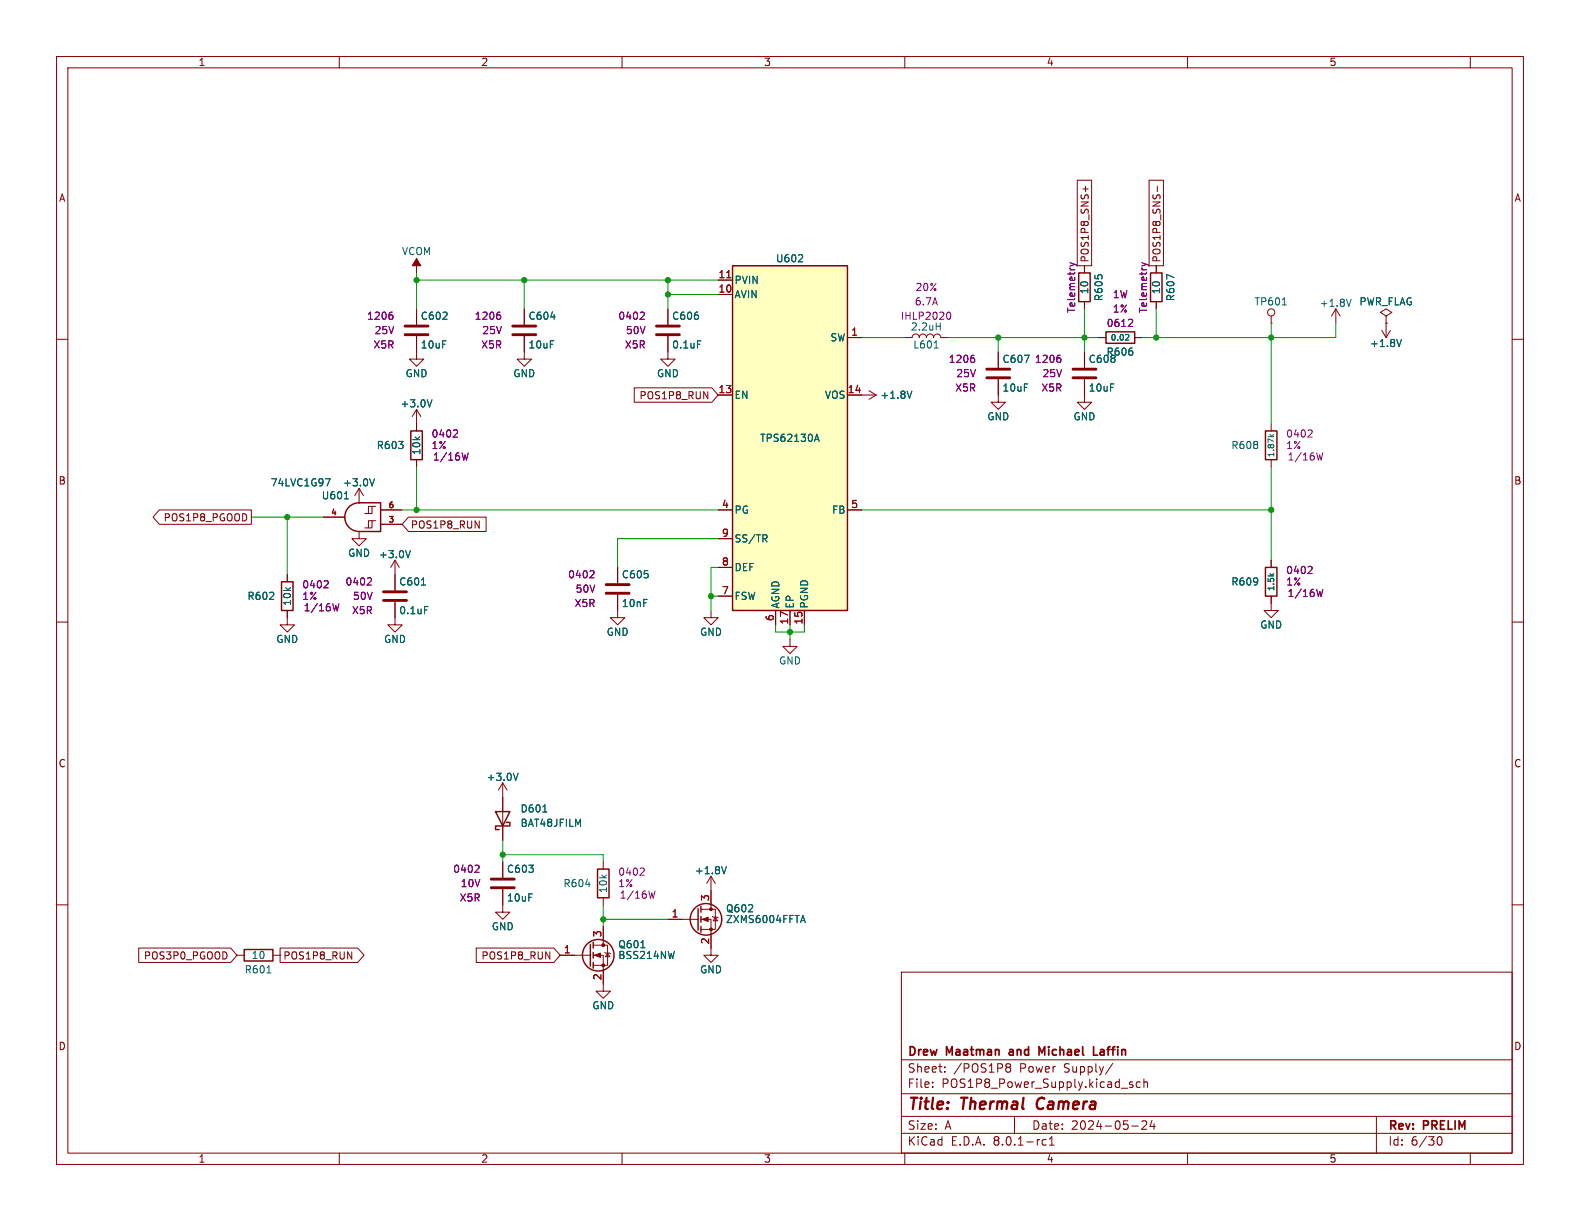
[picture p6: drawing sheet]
<svg xmlns="http://www.w3.org/2000/svg" width="279mm" height="216mm" viewBox="0 0 279 216" stroke-linecap="round" stroke-linejoin="round" font-family="sans-serif">
<g fill="none" stroke="#840000" stroke-width=".18">
<path d="M10 10h259.4v195.9h-259.4zM12 12h255.4v191.9h-255.4zM60 10v2M110 10v2M160 10v2M210 10v2M260 10v2M10 60h2M92.7 59.4v4.1h1.3l-1.3 1.3-1.3-1.3h1.3M92.7 54.6v2.8M118.1 59.4v4.1h1.3l-1.3 1.3-1.3-1.3h1.3M118.1 54.6v2.8"/>
<path d="M160 59.7h1.3a.64 .64 0 0 1 .6-.6 .64 .64 0 0 1 .7 .6 .64 .64 0 0 1 .6-.6 .64 .64 0 0 1 .6 .6 .64 .64 0 0 1 .7-.6 .64 .64 0 0 1 .6 .6 .64 .64 0 0 1 .6-.6 .64 .64 0 0 1 .7 .6h1.2M191.8 47v1.3M191.8 53.3v1.3M194.3 59.7h1.3M200.7 59.7h1.2M204.5 47v1.3M204.5 53.3v1.3M224.8 57.2h.1M224.8 55.9v1.3M236.2 54.6l-.7 1.3M236.2 54.6v2.6M236.2 54.6l.8 1.3"/>
<path d="M244.3 58.4l.8 1.3M245.1 55.9l1-.7-1-.6-1 .6 1 .7v1.3M245.1 57.2h.1M245.1 57.2v2.5M245.9 58.4l-.8 1.3M267.4 60h2M73.7 62.2v1.3h1.2l-1.2 1.3-1.3-1.3h1.3M73.7 72.4l-.8 1.3M73.7 72.4v3.8M73.7 72.4l.7 1.3M73.7 81.3v1.3M10 110h2"/>
<path d="M109.2 105.2v4h1.3l-1.3 1.3-1.3-1.3h1.3M109.2 100.3v2.8M125.7 108v1.2h1.3l-1.3 1.3-1.2-1.3h1.2M267.4 110h2M10 160h2M106.7 152.4v1.3M106.7 158.8v1.2M125.7 154.9v5.9M125.7 154.9l-.7 1.3M125.7 154.9l.8 1.3M267.4 160h2M99.1 168.9h5.3"/>
<path d="M104.9 168.9h1.8v6.4h1.2l-1.2 1.2-1.3-1.2h1.3M104.9 167.1h2.5v3.6h-2.5M106.7 163.8v3.3M106.9 168.4l.2 .1h.7l.1 .2M107.4 168.5l.4 .7h-.7zM118.1 162.6h5.3M124 162.6h1.7v6.3h1.3l-1.3 1.3-1.2-1.3h1.2M124 160.8h2.5v3.5h-2.5M126 162.1l.1 .1h.8l.1 .1M126.5 162.2l.4 .6h-.8zM159.4 171.9h108v32h-108zM159.4 197.4h108"/>
<path d="M159.4 193.4h108M159.4 187.4h108M164.9 192.1v.2M164.9 191.4v.1M167.1 189.4v.2M167.1 188.7v.1M177.9 188.6l.2 .1M177.9 188.2l.2-.1 .5 .1 .1 .2-.3 .3M178.1 188.7h.3M178.1 188.7l-.2 .2M178.4 188.7l.3 .3-.1 .4-.2 .2-.5-.2M179.4 197.4v3"/>
<path d="M196.8 188l-1.3 1.9M200.1 199.1h1.2M200.3 191.4l-.4-.1-.2 .2 .1 .2 .5 .2v.3h-.6M201.6 191.4l-.4-.1-.3 .3v.4l.2 .2h.5M201.9 198.3l.6-.1 .2 .1 .1 .3-.9 1.1h.9M202.3 191.4l.2-.1 .4 .1v.9M202.3 190.8v1.5M203.7 198.1l-.3 1.1h.9M204.1 198.7v1M243.4 197.4v6.5M60 203.9v2M110 203.9v2"/>
<path d="M159.4 200.4h108M160 203.9v2M185 201.6l-.4-.1-.3 .3v.4l.1 .2h.6M185.6 202.5h.8M185.6 201.4l.4-.4v1.5M210 203.9v2M254.1 201.6l.2-.5 .2-.1a.8 .8 0 0 1 .5 .7 .8 .8 0 0 1-.5 .8l-.2-.2-.2-.4M260 203.9v2"/>
<circle cx="224.8" cy="55.2" r=".63"/>
</g>
<path d="M183.6 194.4a1.27 1.27 0 0 0 0 1.6" fill="none" stroke="#840000" stroke-width=".4"/>
<path d="M178.5 186.1v.4M184.7 185.1l-.5 1-.5-1v1.5M193.4 185.1v1.5h.7M194.7 185.6h-.1M194.7 186a.29 .29 0 0 0-.2 .3 .29 .29 0 0 0 .2 .3" fill="none" stroke="#840000" stroke-width=".3"/>
<g fill="none" stroke="#840000" stroke-width=".25">
<path d="M190.8 48.3h2v5h-2zM195.6 58.7h5.1v2h-5.1zM203.5 48.3h2v5h-2zM72.6 76.2h2.1v5.1h-2.1zM105.7 153.7h2v5.1h-2zM104.4 167v3.8M104.9 166.6v1M104.9 168.4v1M104.9 170.2v1M123.4 160.7v3.8M124 160.3v1M124 162.1v1"/>
<path d="M124 163.8v1"/>
<circle cx="105.8" cy="168.9" r="2.79"/>
<circle cx="124.8" cy="162.6" r="2.79"/>
</g>
<g fill="none" stroke="#006464" stroke-width=".18">
<path d="M97.4 56h.8M165.6 57.7h.7M166.3 57.1v1.3M199.4 59.1l.2 .2v.3l-.6 .6h.6M207.6 49.1l-1.3-.6v.9M226.8 53.9h.7M238.9 52.9l-.4 1.3M76.4 70.7l-.4 1.3M123.3 60.3h.6M165.2 61.5h.7M247.8 60l-.4 1.3M103.6 156.4h.8"/>
<path d="M128.5 153.2l-.5 1.3M113.3 167.6h.7M141.7 162.8h.6M142 161.9l.4 1.2"/>
</g>
<g fill="none" stroke="#840084" stroke-width=".18">
<path d="M88.2 55.2h.2M88.3 55.7l.2 .2v.3l-.2 .3M113.7 55.2l.2 .2v.3l-.7 .8h.7M167.6 55.2h.1a.68 .68 0 0 1 .4 .6 .68 .68 0 0 1-.4 .7l-.1-.1M189.2 46.4l.9 .3M190.1 46.7l-.9 .4M190.1 46.7l.4 .4M200.1 56.5l.2 .2-.1 .3-.7 .7h.8M201.9 46.4l.9 .3M202.8 46.7l-.9 .4M202.8 46.7l.4 .4M80.7 76l.2 .3-.1 .3-.7 .7h.8"/>
<path d="M82.8 80.1l-.3 1.3-.2-1-.3 1M104.8 100.9l.3 .3-.1 .3-.7 .7h.8M113.7 153.5l.2 .2v.3l-.8 .8h.8M115.8 157.6l-.3 1.2-.2-.9-.3 .9"/>
</g>
<g fill="#840000" stroke="#840000" stroke-width=".18">
<path d="M105.2 168.9l1-.4v.8z"/>
<path d="M124.2 162.6l1-.4v.7z"/>
<circle cx="106.7" cy="170.7" r=".25"/>
<circle cx="106.7" cy="167.1" r=".25"/>
<circle cx="125.7" cy="164.3" r=".25"/>
<circle cx="125.7" cy="160.8" r=".25"/>
</g>
<path d="M90.7 59.2h4M90.7 57.7h4M116.1 59.2h4M116.1 57.7h4M107.2 104.9h4.1M107.2 103.4h4.1" fill="none" stroke="#840000" stroke-width=".51"/>
<path d="M129.5 47h20.4v61h-20.4z" fill="#ffffc2"/>
<path d="M129.5 47h20.4v61h-20.4zM223.8 76.2h2v5.1h-2zM61.7 89.7a2.54 2.54 0 0 1 1.8-.8h3.8v5.1h-3.8a2.54 2.54 0 0 1-2.3-1.6 2.54 2.54 0 0 1 .5-2.7zM49.8 102.9h2v5.1h-2zM223.8 100.3h2v5.1h-2zM87.6 143.5h2.6l-1.3 2.6zM89.5 145.4h.7v.7h-2.6v.6h.7M43.2 167.9h5.1v2h-5.1z" fill="none" stroke="#840000" stroke-width=".25"/>
<g fill="none" stroke="#840000" stroke-width=".18">
<path d="M190.5 31.9h2.5v15.1h-2.5zM191.5 33.4h.9M192 32.9v1M203.2 31.9h2.5v15.1h-2.5zM204.7 32.9v1M73.7 45.7v2.6M73.7 54.6v2.8M73.7 59.4v2.8M92.7 54.6v2.8M92.7 59.4v2.8M118.1 54.6v2.8M118.1 59.4v2.8"/>
<path d="M127 52.1h2.5M127 49.5h2.5M149.9 59.7h2.5M191.8 47v1.3M191.8 53.3v1.3M194.3 59.7h1.3M200.7 59.7h1.2M204.5 47v1.3M204.5 53.3v1.3M245.1 57.2h.1M73.7 74.9v1.3M112.2 68.6h13.7l1.1 1.3-1.1 1.2h-13.7z"/>
<path d="M124.4 69.3l.8 1.2v-1.2M127 69.9h2.5M149.9 69.9h5M153.7 69.1l1.2 .8M154.9 69.9l-1.2 .7M176.5 67.1v4h1.3l-1.3 1.3-1.2-1.3h1.2M176.5 62.2v2.8M191.8 67.1v4h1.2l-1.2 1.3-1.3-1.3h1.3M191.8 62.2v2.8M224.8 74.9v1.3M28.2 90.2h16.2v2.5h-16.2l-1.1-1.3zM57.1 91.4h3.9"/>
<path d="M63.5 94v1.3h1.3l-1.3 1.2-1.3-1.2h1.3M63.5 94h.1M63.5 88.9h.1M63.5 86.4l-.8 1.2M63.5 86.4v2.5M63.5 86.4l.8 1.2M65.8 92.1h-.6v1.2M65.8 89.5h-.6v1.3M66.4 92.1h-.6v1.2h-1.3M66.4 89.5h-.6v1.3h-1.3M67.3 90.2h3.8M67.3 92.7h3.8"/>
<path d="M69.8 99.1l-.7 1.2M69.8 99.1v5.3M69.8 99.1l.8 1.2M72.2 91.4h13.8v2.6h-13.8l-1.1-1.3zM73.7 81.3v1.3M84 92.1l.7 1.3v-1.3M127 90.2h2.5M127 95.3h2.5M149.9 90.2h2.5M224.8 81.3v1.3M224.8 99.1v1.2M50.8 108v2.5h1.3l-1.3 1.3-1.3-1.3h1.3"/>
<path d="M50.8 101.6v1.3M69.8 106.4v4.1h1.3l-1.3 1.3-1.2-1.3h1.2M109.2 100.3v2.8M109.2 105.2v2.8M127 105.4h2.5M127 100.3h2.5M137.2 108v2.5M139.7 113v1.3h1.3l-1.3 1.3-1.3-1.3h1.3M139.7 108v2.5M142.2 108v2.5M224.8 105.4v2.6h1.3l-1.3 1.2-1.3-1.2h1.3M88.9 138.4l-.8 1.3"/>
<path d="M88.9 138.4v10.2M88.9 138.4l.8 1.3M88.9 157.2v4.1h1.3l-1.3 1.3-1.3-1.3h1.3M88.9 152.4v2.8M125.7 157.5v2.5M24.5 167.6h16.3l1.1 1.3-1.1 1.3h-16.3zM41.9 168.9h1.3M48.3 168.9h1.2M49.5 167.6h13.8l1.1 1.3-1.1 1.3h-13.8zM61.5 168.3l.7 1.3v-1.3M84.2 167.6h13.7l1.2 1.3-1.2 1.3h-13.7zM96.5 168.3l.7 1.3v-1.3"/>
<path d="M99.1 168.9h2.5M106.7 163.8v2.6M106.7 171.5v2.5M118.1 162.6h2.5M125.7 165.1v2.5"/>
</g>
<path d="M128.5 49.1h.7" fill="none" stroke="#a90000" stroke-width=".18"/>
<g fill="none" stroke="#006464" stroke-width=".18">
<path d="M97.4 56h.8M141.2 46.3h.7M141.9 45.2v.4M199.4 59.1l.2 .2v.3l-.6 .6h.6M207.6 49.1l-1.3-.6v.9M76.4 70.7l-.4 1.3M123.3 60.3h.6M144 78l.4-1.2 .5 1.2M144.1 77.7h.6M161.3 69.2l-.5 1.2M181.1 62.8h.9l-.6 1.3M224.6 76.8l.4 .4"/>
<path d="M225.3 76.8l-.4 .3M247.8 60l-.4 1.3M57.5 84.7h.9l-.6 1.2M60.9 88.2h.7M66.2 84.7l-.4 1.2M72.6 97.4l-.5 1.2M135.2 95.2l.4 .6M135.5 94.6l.1 .2-.1 .4M74.5 103.4h.8M75.1 107.3h.6M224.6 101.4l.4 .4M225.3 101.4l-.4 .3"/>
<path d="M91.6 136.7l-.4 1.3M96 143.6h.7M128.5 153.2l-.5 1.3M47.2 172h.7M113.3 167.6h.7M141.7 162.8h.6M142 161.9l.4 1.2"/>
</g>
<path d="M71.6 59.2h4.1M71.6 57.7h4.1M174.5 66.8h4.1M174.5 65.3h4.1M189.7 66.8h4.1M189.7 65.3h4.1M67.8 106.2h4.1M67.8 104.6h4.1M86.9 157h4M86.9 155.4h4" fill="none" stroke="#840000" stroke-width=".51"/>
<g fill="none" stroke="#840084" stroke-width=".18">
<path d="M69.1 55.2h.3M69.3 55.7l.2 .2v.3l-.2 .3M88.2 55.2h.2M88.3 55.7l.2 .2v.3l-.2 .3M113.7 55.2l.2 .2v.3l-.7 .8h.7M189.2 46.4l.9 .3M190.1 46.7l-.9 .4M190.1 46.7l.4 .4M200.1 56.5l.2 .2-.1 .3-.7 .7h.8M201.9 46.4l.9 .3M202.8 46.7l-.9 .4M202.8 46.7l.4 .4"/>
<path d="M80.7 76l.2 .3-.1 .3-.7 .7h.8M172 62.8h.2M172.1 63.3l.3 .2v.3l-.3 .3M187.2 62.8h.3M187.4 63.3l.2 .2v.3l-.2 .3M231.8 76l.2 .3v.3l-.7 .7h.7M82.8 80.1l-.3 1.3-.2-1-.3 1M233.9 80.1l-.3 1.3-.2-1-.3 1M57.8 102.7l.2 .2v.3l-.7 .8h.7M59.9 106.8l-.3 1.2-.2-.9-.3 .9M65.4 102.2l.3 .2-.1 .3-.7 .7h.8M104.8 100.9l.3 .3-.1 .3-.7 .7h.8"/>
<path d="M231.8 100.1l.2 .3v.3l-.7 .7h.7M233.9 104.2l-.3 1.3-.2-.9-.3 .9M84.5 153l.2 .2v.3l-.7 .7h.7"/>
</g>
<path d="M73.7 45.7l.7 1.3h-1.5z" fill="#840000" stroke="#840000" stroke-width=".18"/>
<g fill="none" stroke="#009600" stroke-width=".18">
<path d="M73.7 49.5h53.3M73.7 48.3v6.3M92.7 49.5v5.1M118.1 49.5v5.1M118.1 52.1h8.9M152.4 59.7h7.6M167.6 59.7h26.7M176.5 59.7v2.5M191.8 54.6v7.6M204.5 54.6v5.1M224.8 57.2v17.7M236.2 57.2v2.5h-34.3"/>
<path d="M44.4 91.4h12.7M50.8 91.4v10.2M71.1 90.2h55.9M73.7 82.6v7.6M127 95.3h-17.8v5M152.4 90.2h72.4M224.8 82.6v16.5M125.7 105.4h1.3M127 100.3h-1.3v7.7M137.2 110.5v1.3h5v-1.3M139.7 110.5v2.5M88.9 148.6v3.8"/>
<path d="M88.9 151.1h17.8v1.3M106.7 162.6h11.4M106.7 160v3.8"/>
</g>
<g fill="#009600" stroke="#009600" stroke-width=".18">
<circle cx="92.7" cy="49.5" r=".46"/>
<circle cx="73.7" cy="90.2" r=".46"/>
<circle cx="125.7" cy="105.4" r=".46"/>
<circle cx="118.1" cy="49.5" r=".46"/>
<circle cx="118.1" cy="52.1" r=".46"/>
<circle cx="73.7" cy="49.5" r=".46"/>
<circle cx="224.8" cy="90.2" r=".46"/>
<circle cx="191.8" cy="59.7" r=".46"/>
<circle cx="224.8" cy="59.7" r=".46"/>
<circle cx="204.5" cy="59.7" r=".46"/>
<circle cx="176.5" cy="59.7" r=".46"/>
<circle cx="106.7" cy="162.6" r=".46"/>
<circle cx="88.9" cy="151.1" r=".46"/>
<circle cx="50.8" cy="91.4" r=".46"/>
<circle cx="139.7" cy="111.8" r=".46"/>
</g>
<g font-size="2.8" fill="#840000">
<text x="160.4" y="196.8">Title:</text>
<text x="170.1" y="196.8">Thermal</text>
<text x="184.2" y="196.8">Camera</text>
</g>
<g font-size="2.1" fill="#840000">
<text x="160.4" y="189.9">Sheet:</text>
<text x="160.4" y="187.1">Drew</text>
<text x="167.4" y="187.1">Maatman</text>
<text x="168.6" y="189.9">/POS1P8</text>
<text x="179.2" y="187.1">and</text>
<text x="180.4" y="189.9">Power</text>
<text x="185" y="187.1">Michael</text>
<text x="188.3" y="189.9">Supply/</text>
<text x="195.2" y="187.1">Laffin</text>
<text x="160.4" y="192.6">File:</text>
<text x="166.5" y="192.6">POS1P8_Power_Supply.kicad_sch</text>
<text x="160.4" y="202.8">KiCad</text>
<text x="160.4" y="200">Size:</text>
<text x="167.1" y="200">A</text>
<text x="168.1" y="202.8">E.D.A.</text>
<text x="175.7" y="202.8">8.0.1-rc1</text>
<text x="182.4" y="200">Date:</text>
<text x="189.4" y="200">2024-05-24</text>
<text x="245.4" y="200.2">Rev:</text>
<text x="245.4" y="202.8">Id:</text>
<text x="249.5" y="202.8">6/30</text>
<text x="251.8" y="200.2">PRELIM</text>
</g>
<g font-size="1.8" fill="#840000">
<text x="35" y="11.9">1</text>
<text x="85" y="11.9">2</text>
<text x="135" y="11.9">3</text>
<text x="185" y="11.9">4</text>
<text x="235" y="11.9">5</text>
<text x="10.3" y="35.9">A</text>
<text x="267.7" y="35.9">A</text>
<text x="192.7" y="46.5" transform="rotate(-90 192.7 46.5)">POS1P8_SNS+</text>
<text x="205.4" y="46.5" transform="rotate(-90 205.4 46.5)">POS1P8_SNS-</text>
<text x="113" y="70.8">POS1P8_RUN</text>
<text x="10.3" y="85.9">B</text>
<text x="267.7" y="85.9">B</text>
<text x="28.8" y="92.4">POS1P8_PGOOD</text>
<text x="72.5" y="93.7">POS1P8_RUN</text>
<text x="10.3" y="135.9">C</text>
<text x="267.7" y="135.9">C</text>
<text x="25.3" y="169.9">POS3P0_PGOOD</text>
<text x="50" y="169.9">POS1P8_RUN</text>
<text x="85" y="169.9">POS1P8_RUN</text>
<text x="10.3" y="185.9">D</text>
<text x="267.7" y="185.9">D</text>
<text x="35" y="205.8">1</text>
<text x="85" y="205.8">2</text>
<text x="135" y="205.8">3</text>
<text x="185" y="205.8">4</text>
<text x="235" y="205.8">5</text>
</g>
<g font-size="1.8" fill="#006464">
<text x="71" y="45.3">VCOM</text>
<text x="137.1" y="46.6">U602</text>
<text x="129.8" y="52.9">AVIN</text>
<text x="129.8" y="50.4">PVIN</text>
<text x="192.6" y="52.1" transform="rotate(-90 192.6 52.1)">10</text>
<text x="195.2" y="53.4" transform="rotate(-90 195.2 53.4)">R605</text>
<text x="205.3" y="52.1" transform="rotate(-90 205.3 52.1)">10</text>
<text x="207.9" y="53.4" transform="rotate(-90 207.9 53.4)">R607</text>
<text x="74.3" y="56.7">C602</text>
<text x="93.4" y="56.7">C604</text>
<text x="118.8" y="56.7">C606</text>
<text x="161" y="58.6">2.2uH</text>
<text x="221.8" y="54.2">TP601</text>
<text x="233.3" y="54.5">+1.8V</text>
<text x="240.3" y="54.2">PWR_FLAG</text>
<text x="74.3" y="61.8">10uF</text>
<text x="93.4" y="61.8">10uF</text>
<text x="118.8" y="61.8">0.1uF</text>
<text x="146.7" y="60.6">SW</text>
<text x="161.4" y="61.8">L601</text>
<text x="177.2" y="64.4">C607</text>
<text x="192.4" y="64.4">C608</text>
<text x="195.6" y="63.1">R606</text>
<text x="242.2" y="61.6">+1.8V</text>
<text x="71.6" y="66.9">GND</text>
<text x="90.7" y="66.9">GND</text>
<text x="116.1" y="66.9">GND</text>
<text x="129.8" y="70.7">EN</text>
<text x="145.8" y="70.7">VOS</text>
<text x="155.6" y="70.7">+1.8V</text>
<text x="177.2" y="69.4">10uF</text>
<text x="192.4" y="69.4">10uF</text>
<text x="70.7" y="72.2">+3.0V</text>
<text x="174.5" y="74.5">GND</text>
<text x="189.7" y="74.5">GND</text>
<text x="66.5" y="79.6">R603</text>
<text x="74.5" y="80.6" transform="rotate(-90 74.5 80.6)">10k</text>
<text x="134.3" y="78.3">TPS62130A</text>
<text x="217.6" y="79.6">R608</text>
<text x="47.8" y="86.2">74LVC1G97</text>
<text x="56.8" y="88.5">U601</text>
<text x="60.6" y="86.2">+3.0V</text>
<text x="129.8" y="91">PG</text>
<text x="147" y="91">FB</text>
<text x="61.5" y="98.7">GND</text>
<text x="66.9" y="98.9">+3.0V</text>
<text x="129.8" y="101.2">DEF</text>
<text x="129.8" y="96.1">SS/TR</text>
<text x="43.7" y="106.3">R602</text>
<text x="51.7" y="107.2" transform="rotate(-90 51.7 107.2)">10k</text>
<text x="70.5" y="103.7">C601</text>
<text x="109.9" y="102.5">C605</text>
<text x="109.9" y="107.5">10nF</text>
<text x="129.8" y="106.3">FSW</text>
<text x="138" y="107.7" transform="rotate(-90 138 107.7)">AGND</text>
<text x="140.6" y="107.7" transform="rotate(-90 140.6 107.7)">EP</text>
<text x="143.1" y="107.7" transform="rotate(-90 143.1 107.7)">PGND</text>
<text x="217.6" y="103.7">R609</text>
<text x="48.8" y="113.9">GND</text>
<text x="67.8" y="113.9">GND</text>
<text x="70.5" y="108.8">0.1uF</text>
<text x="107.2" y="112.6">GND</text>
<text x="123.7" y="112.6">GND</text>
<text x="222.8" y="111.4">GND</text>
<text x="137.7" y="117.7">GND</text>
<text x="86" y="138.3">+3.0V</text>
<text x="92" y="143.9">D601</text>
<text x="92" y="146.4">BAT48JFILM</text>
<text x="89.5" y="154.5">C603</text>
<text x="122.8" y="154.8">+1.8V</text>
<text x="89.5" y="159.6">10uF</text>
<text x="99.5" y="157.1">R604</text>
<text x="107.5" y="158" transform="rotate(-90 107.5 158)">10k</text>
<text x="128.3" y="161.5">Q602</text>
<text x="86.9" y="164.7">GND</text>
<text x="109.2" y="167.9">Q601</text>
<text x="128.3" y="163.4">ZXMS6004FFTA</text>
<text x="43.2" y="172.3">R601</text>
<text x="44.4" y="169.8">10</text>
<text x="109.2" y="169.8">BSS214NW</text>
<text x="123.7" y="172.3">GND</text>
<text x="104.6" y="178.7">GND</text>
</g>
<g font-size="1.8" fill="#a90000">
<text x="127" y="51.8">10</text>
<text x="127" y="49.3">11</text>
<text x="150.4" y="59.4">1</text>
<text x="127" y="69.6">13</text>
<text x="149.8" y="69.6">14</text>
<text x="127.6" y="89.9">4</text>
<text x="150.4" y="89.9">5</text>
<text x="127.6" y="95">9</text>
<text x="127.6" y="100.1">8</text>
<text x="127.6" y="105.2">7</text>
<text x="136.9" y="109.9" transform="rotate(-90 136.9 109.9)">6</text>
<text x="139.4" y="110.5" transform="rotate(-90 139.4 110.5)">17</text>
<text x="142" y="110.5" transform="rotate(-90 142 110.5)">15</text>
<text x="125.5" y="159.5" transform="rotate(-90 125.5 159.5)">3</text>
<text x="106.4" y="165.8" transform="rotate(-90 106.4 165.8)">3</text>
<text x="118.7" y="162.3">1</text>
<text x="125.5" y="167.1" transform="rotate(-90 125.5 167.1)">2</text>
<text x="99.6" y="168.7">1</text>
<text x="106.4" y="173.4" transform="rotate(-90 106.4 173.4)">2</text>
</g>
<g font-size="1.8" fill="#840084">
<text x="161.8" y="51.7">20%</text>
<text x="196.7" y="52.9">1W</text>
<text x="64.8" y="56.7">1206</text>
<text x="66.1" y="59.3">25V</text>
<text x="83.8" y="56.7">1206</text>
<text x="85.2" y="59.3">25V</text>
<text x="109.2" y="56.7">0402</text>
<text x="110.6" y="59.3">50V</text>
<text x="159.2" y="56.7">IHLP2020</text>
<text x="161.7" y="54.2">6.7A</text>
<text x="190.3" y="55.4" transform="rotate(-90 190.3 55.4)">Telemetry</text>
<text x="195.6" y="58">0612</text>
<text x="196.7" y="55.5">1%</text>
<text x="203" y="55.4" transform="rotate(-90 203 55.4)">Telemetry</text>
<text x="65.9" y="61.8">X5R</text>
<text x="85" y="61.8">X5R</text>
<text x="110.4" y="61.8">X5R</text>
<text x="167.7" y="64.4">1206</text>
<text x="182.9" y="64.4">1206</text>
<text x="168.8" y="69.4">X5R</text>
<text x="169" y="66.9">25V</text>
<text x="184.1" y="69.4">X5R</text>
<text x="184.2" y="66.9">25V</text>
<text x="76.2" y="77.6">0402</text>
<text x="227.3" y="77.6">0402</text>
<text x="76.2" y="79.6">1%</text>
<text x="76.5" y="81.6">1/16W</text>
<text x="227.3" y="79.6">1%</text>
<text x="227.6" y="81.6">1/16W</text>
<text x="227.3" y="101.7">0402</text>
<text x="53.3" y="106.3">1%</text>
<text x="53.3" y="104.2">0402</text>
<text x="61" y="103.7">0402</text>
<text x="62.3" y="106.3">50V</text>
<text x="100.4" y="102.5">0402</text>
<text x="101.5" y="107.5">X5R</text>
<text x="101.7" y="105">50V</text>
<text x="227.3" y="103.7">1%</text>
<text x="227.6" y="105.8">1/16W</text>
<text x="53.6" y="108.3">1/16W</text>
<text x="62.1" y="108.8">X5R</text>
<text x="80" y="154.5">0402</text>
<text x="109.2" y="155">0402</text>
<text x="81.2" y="159.6">X5R</text>
<text x="81.4" y="157.1">10V</text>
<text x="109.2" y="157.1">1%</text>
<text x="109.5" y="159.1">1/16W</text>
</g>
<g font-size="1.4" fill="#006464">
<text x="196.3" y="60.4">0.02</text>
<text x="225.5" y="81" transform="rotate(-90 225.5 81)">1.87k</text>
<text x="225.5" y="104.6" transform="rotate(-90 225.5 104.6)">1.5k</text>
</g>
<g font-size="1.4" fill="#a90000">
<text x="68.6" y="89.9">6</text>
<text x="58.4" y="91.2">4</text>
<text x="68.6" y="92.5">3</text>
</g>
</svg>
